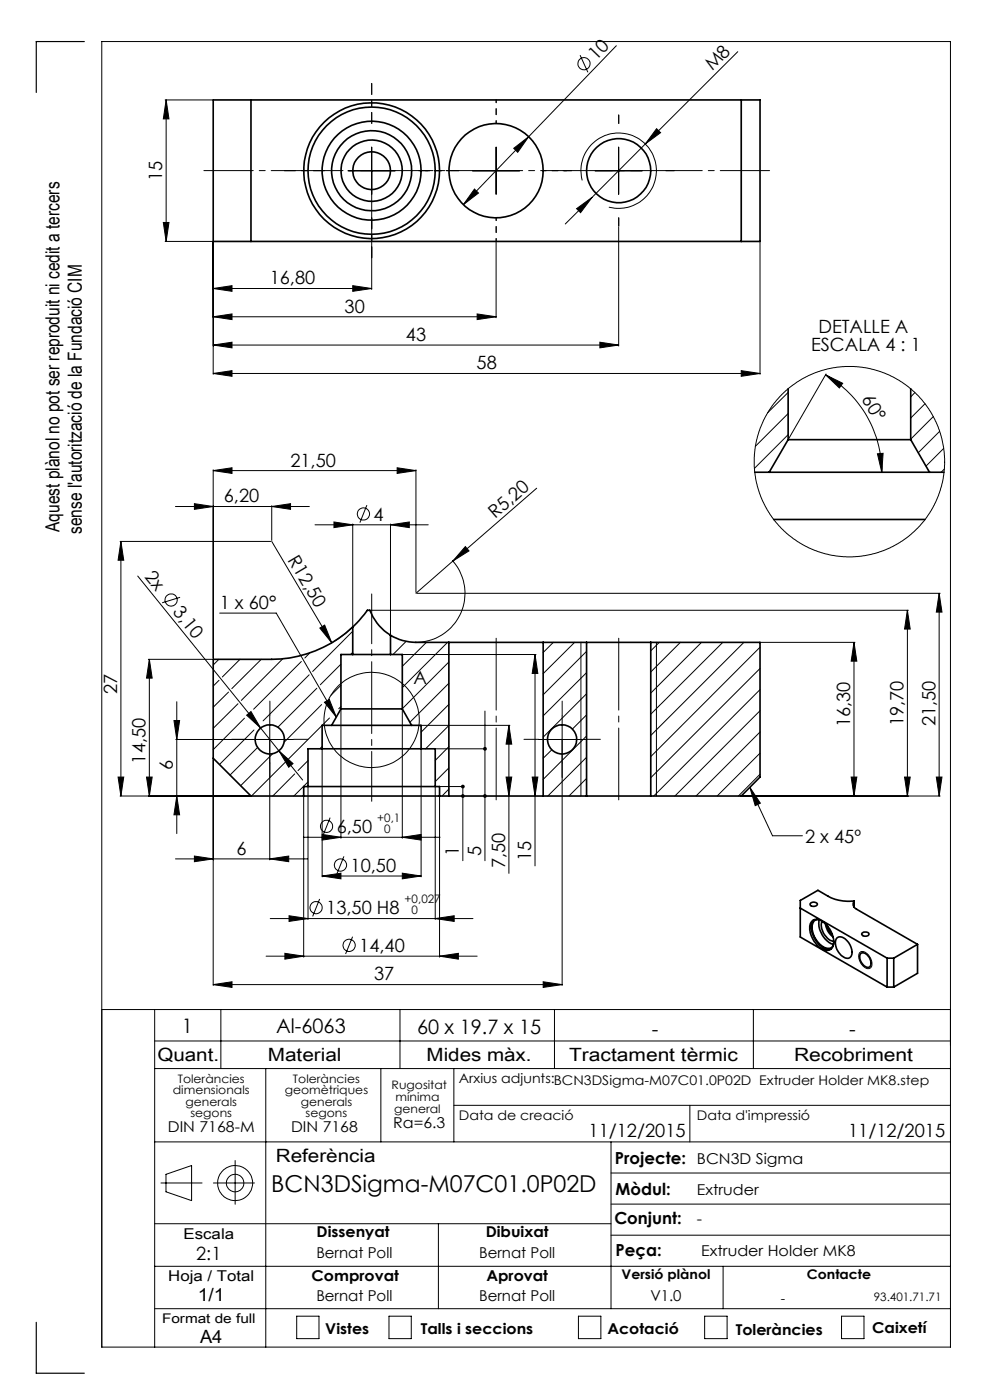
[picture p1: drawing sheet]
<svg xmlns="http://www.w3.org/2000/svg" width="210mm" height="297mm" viewBox="0 0 210 297" stroke-linecap="round" stroke-linejoin="round" font-family="sans-serif">
<g fill="none" stroke="#000" stroke-width=".21">
<path d="M123 11.7l1.7 3.6M130.7 9.7l-32.4 33.7M156.5 11l-30.9 30.9M35 21.2h10M35.2 21.2v30M35.2 21.2l.6 4h-1.2zM73.8 36.2h10M78.8 31.2v30.2M100.2 36.2h10M105.2 31.2v10M109 31.5l3.1-2.5-2.3 3.3zM123.5 38.3a8 8 0 0 1 7.1-10 8 8 0 0 1 8.6 8.7 8 8 0 0 1-10 7"/>
<path d="M126.2 36.2h10M131.2 31.2v10M139.3 27.3l.8 .8-3.2 2.4zM34.6 47.2h1.2l-.6 4zM35 51.2h10M45.2 51.4v28M100.6 40.1l.9 .9-3.2 2.4zM105.2 51.4v16M122.3 44.3l3.3-2.4-2.4 3.2zM125.6 41.9l-5.7 5.6M131.2 48.2v25.2M161.2 51.4v28"/>
<path d="M45.2 61.2l4-.6v1.2zM45.2 67.2l4-.6v1.2zM45.2 73.2l4-.6v1.2zM45.2 79.2l4-.6v1.2zM45.2 61.2h33.6M45.2 67.2h60M45.2 73.2h86M45.2 79.2h116M74.8 60.6l4 .6-4 .6zM101.2 66.6l4 .6-4 .6zM127.2 72.6l4 .6-4 .6zM157.2 78.6l4 .6-4 .6z"/>
<path d="M175.1 79.5l3.7 1.8-.8 1zM175.1 79.5a23.8 23.8 0 0 1 11.9 20.7M175.2 79.3l-7.9 13.8M45.2 99.8l4-.6v1.2zM45.2 99.7v40M45.2 99.8h43M84.2 99.2l4 .6-4 .6zM88.2 99.7v26M167.2 83.3l-4.4 4.3M167.2 87.7l-7 7M167.2 92.2l-7.2 7.2M186.1 96.3l1.2-.1-.3 4z"/>
<path d="M194.1 83.3l-.9 .9M196.2 85.7l-3 3M198 88.4l-4.8 4.8M199.3 91.5l-4.5 4.6M200.2 95.1l-3.8 3.8M200.3 99.5l-.7 .7M25.5 114.9h31.9M25.6 114.9l.6 3.9h-1.2zM25.6 114.9v54M37.2 107.5h28.4M41.2 106.9l4 .6-4 .6zM57.6 107.5l4-.6v1.2z"/>
<path d="M57.6 107.3v7.3M57.6 114.9l12.8 21.5M66.8 111.3h24M70.8 110.7l4 .6-4 .6zM74.8 111.2v21.6M77.8 107.2l-1.5 3.7M82.8 111.3l4-.6v1.2zM82.8 111.2v23.3M96 118.9a10.4 10.4 0 0 1 1.8 11.1 10.4 10.4 0 0 1-9.4 6.3M96.1 119l-7.9 6.9M98.7 116l.8 .9-3.4 2.1zM113.8 103.6l-17.7 15.4"/>
<path d="M29.2 122.2l26.1 32.2M31.5 139.9h13.5M31.7 139.9l.6 4h-1.2zM31.7 139.9v29M38.2 126.7l-3.8 1.2M46.4 139.9l-1.2 1.2M46.6 130.1h12l12.7 22M50.9 139.9l-3.7 3.7M55.4 139.9l-6.2 6.2M60 139.7l-8.8 8.9M65.7 138.5l-1 1.1M67.8 133.2l1.1-.6 1.5 3.8z"/>
<path d="M74.7 133.1a23.5 23.5 0 0 1-4.5 3.4M74.8 133.9l-8.5 8.5M74.8 138.4l-.4 .4M78.7 129.5h114M82.9 134.8l-.1 .1M85.5 138.8h28.2M86.1 136.1l-2.7 2.7M88.4 125.9h111M90.5 136.3l-5.2 5.1M94.9 136.3l-9.6 9.6M113.5 138.8l.6 4.1h-1.2zM113.5 138.8v44.9"/>
<path d="M117.4 136.3l-2.2 2.1M121.9 136.3l-6.7 6.6M123.2 136.3v32.6M124.4 138.2l-9.2 9.2M139.2 136.3v32.6M139.8 136.3l-1.8 1.8M144.3 136.3l-6.3 6.3M148.8 136.3l-10.8 10.7M153.3 136.3l-15.3 15.2M157.8 136.3l-19.8 19.7M161.2 137.3l-23.2 23.2M161.4 136.3h20"/>
<path d="M181.2 136.3l.6 4h-1.2zM181.2 136.3v32.6M192.5 129.5l.6 4h-1.2zM192.5 129.5v39.4M199.2 125.9l.6 4h-1.2zM199.2 125.9v43M36.9 152.9h1.2l-.6 4zM37.5 148.9v27.9M46.5 144.3l-1.3 1.3M48.5 146.8l-3.3 3.2M50.5 149.3l-5.3 5.2M51.9 152.4l-6.7 6.6"/>
<path d="M52.3 151.7l.9-.7 2.1 3.4zM53.9 154.9l-7.3 7.3M54.6 158.6l-5.8 5.8M55.3 154.4l3.9 4.9M57.2 151.9v30.5M57.8 159.9l-6.8 6.8M59.2 159.3l3 2.7-1 .8zM59.2 159.3l5 6.2M62.2 156.9h-24.9M63.9 140.3l-10.1 10.2M65.6 143.2l-9.8 9.7M67.2 146l-8.3 8.3"/>
<path d="M68.2 149.5l-7.9 7.9M68.3 159.1v26.9M68.3 158.4l-.5 .5M68.8 149l1-.6 1.5 3.7zM69.9 152.3l-8.7 8.7M72.3 150.6v27.2M72.3 140.9l-4.4 4.4M72.3 145.4l-2.1 2.1M72.3 149.9l-.4 .5M85.3 150.6v27.2M89.3 159.1v26.9M89.5 153.9h18.7"/>
<path d="M92.5 158.9h10.5M95.2 140.4l-9.9 10M95.2 145l-8.2 8.2M95.2 149.4l-5.9 5.9M95.2 153.9l-4.9 5M95.2 158.4l-2.9 2.9M102.9 150.8v31.8M107.9 153.9v31.4M108 153.9l.5 4h-1.1zM114.2 156.9h10M117.1 159.1l-1.9 1.8M119.2 151.9v57.2"/>
<path d="M124.4 142.7l-9.2 9.2M124.4 147.2l-9.2 9.2M124.4 151.7l-3 3M124.4 156.1l-9.2 9.2M161.2 141.8l-23.2 23.2M161.2 146.3l-22.5 22.6M161.2 150.8l-18 18.1M161.2 155.3l-13.6 13.6M161.2 159.8l-9.1 9.1M25 164.8h1.2l-.6 4.1zM25.5 168.9h27.5M31.1 164.8h1.2l-.6 4.1z"/>
<path d="M37.5 168.9l.6 4h-1.2zM45.2 161.1v48M60.5 161.7l-7.2 7.2M62.5 164.2l-4.6 4.7M64.3 177.6h29M64.4 169v34.1M65.3 167.1v27.9M65.3 161.4l-2.1 2.1M65.3 165.9l-3 3M68.3 177l4 .6-4 .6zM70 173.5l-1.5 3.7M85.3 177.6l4-.6v1.2z"/>
<path d="M92.3 167.1v27.9M92.5 166.9h5.9M93.2 169v34.1M95.2 162.9l-2.9 2.9M95.2 167.4l-1.4 1.5M98.2 166.9v15.7M107.4 164.8h1.1l-.5 4.1zM112.9 164.8h1.2l-.6 4.1zM124.4 160.7l-8.2 8.2M124.4 165.1l-3.7 3.8M157.4 168.9h42M159.1 167l2.2 3.4-1.1 .5z"/>
<path d="M159.1 167l4.8 10.3h6.3M161.2 164.2l-4.6 4.7M180.6 164.8h1.2l-.6 4.1zM191.9 164.8h1.2l-.6 4.1zM198.6 164.8h1.2l-.6 4.1zM37.2 182.2h28M41.2 181.6l4 .6-4 .6zM57.2 182.2l4-.6v1.2zM57.3 194.9h43M61.3 194.3l4 .6-4 .6zM67.8 190.7l-1.5 3.7M68.3 185.8l4-.6v1.2z"/>
<path d="M68.3 185.8h21M73 181.7l-1.5 3.6M74.8 198.7l-1.5 3.7M85.3 185.2l4 .6-4 .6zM92.3 194.9l4-.6v1.2zM21.6 214.2h180M32.8 214.2v71.6M45.2 208.9l4-.6v1.2zM45.2 208.9h74M46.8 214.2v12.5M56.4 202.8h44.8M60.4 202.2l4 .6-4 .7z"/>
<path d="M84.8 214.2v12.5M93.2 202.8l4-.6v1.3zM115.2 208.3l4 .6-4 .6zM117.6 214.2v12.5M159.8 214.2v12.5M182.4 202.1a1.17 1.17 0 0 1 1.7 .4 2.31 2.31 0 0 1 .6 2.8 1.53 1.53 0 0 1-2.1-.9l-.4-1.1v-.8zM32.8 220.8h168.8M32.8 226.7h168.8M56.4 226.7v59.1M80.8 226.7v15.5M96.3 226.7v15.5M96.3 234.5h105.3"/>
<path d="M146.3 234.5v7.7M32.8 259.6h96.8M32.8 242.2h168.8M34.1 251h8.8M35.2 249.1l5.4-1.8v7.4l-5.4-1.9zM45.3 251h8.7M49.9 246.2v9.3M93 259.6v18M129.6 242.2v35.4M129.6 255.4h72M129.6 248.8h72M32.8 277.6h168.8"/>
<path d="M32.8 268.6h168.8M62.9 279.2h4.8v4.8h-4.8zM82.5 279.2h4.7v4.8h-4.7zM122.7 279.2h4.8v4.8h-4.8zM129.6 262h72M149.5 279.2h4.7v4.8h-4.7zM153.4 268.6v9M178.5 279.2h4.8v4.8h-4.8zM21.6 285.8h180v-277h-180v277"/>
<circle cx="123.9" cy="13.5" r="1.29"/>
<circle cx="180.2" cy="97.9" r="20.2"/>
<circle cx="77.1" cy="109.1" r="1.3"/>
<circle cx="36.3" cy="127.3" r="1.3"/>
<circle cx="78.8" cy="152.7" r="10.1"/>
<circle cx="69.3" cy="175.3" r="1.29"/>
<circle cx="67" cy="192.5" r="1.29"/>
<circle cx="72.2" cy="183.5" r="1.29"/>
<circle cx="74.1" cy="200.6" r="1.3"/>
<circle cx="49.9" cy="251" r="3.7"/>
<circle cx="49.9" cy="251" r="1.86"/>
</g>
<path d="M43.2 36.2h120" fill="none" stroke="#000" stroke-width=".21" stroke-dasharray="15.2 1.3 1.3 1.3" stroke-dashoffset="4.8"/>
<path d="M105.2 170.8v-36.6M131.2 170.8v-36.6" fill="none" stroke="#000" stroke-width=".21" stroke-dasharray="15.2 1.3 1.3 1.3" stroke-dashoffset="-1.2"/>
<path d="M78.8 170v-44" fill="none" stroke="#000" stroke-width=".21" stroke-dasharray="15.2 1.3 1.3 1.3" stroke-dashoffset="4.7"/>
<path d="M17.9 8.8h-10.2v10.8M7.7 280.5v10.8h10.2" fill="none" stroke="#000" stroke-width=".25"/>
<path d="M68.8 36.2h-8.5M78.8 26.2v-8.5M88.8 36.2h8.5M78.8 46.2v8.5" fill="none" stroke="#000" stroke-width=".21" stroke-dasharray="15.2 1.3 1.3 1.3" stroke-dashoffset="12.9"/>
<path d="M121.2 36.2h-1.8M131.2 26.2v-1.8M141.2 36.2h1.8M131.2 46.2v1.8M52.2 156.8h-3.1M57.2 151.8v-3.1M62.2 156.8h3.1M114.2 156.8h-3.1M119.2 151.8v-3.1M124.2 156.8h3.1M57.2 161.8v3.1M119.2 161.8v3.1" fill="none" stroke="#000" stroke-width=".21" stroke-dasharray="15.2 1.3 1.3 1.3"/>
<path d="M95.2 36.2h-5M105.2 26.2v-5M115.2 36.2h5M105.2 46.2v5" fill="none" stroke="#000" stroke-width=".21" stroke-dasharray="15.2 1.3 1.3 1.3" stroke-dashoffset="14.6"/>
<g fill="#000">
<path d="M98.7 116l.8 .9-3.4 2.1zM67.8 133.2l1.1-.6 1.5 3.8zM159.1 167l2.2 3.4-1.1 .5z"/>
<path d="M34.6 47.2h1.2l-.6 4zM35.2 21.2l.6 4h-1.2zM102.6 168.6a.4 .4 0 0 0 .1 .6 .4 .4 0 0 0 .6-.3 .4 .4 0 0 0-.4-.5v.5v-.5zM102.6 158.6l-.1 .4 .4 .3v-.4v.4a.41 .41 0 0 0 .3-.6 .41 .41 0 0 0-.6-.1zM107.4 164.8h1.1l-.5 4.1zM108 153.9l.5 4h-1.1zM112.9 164.8h1.2l-.6 4.1zM113.5 138.8l.6 4.1h-1.2zM97.9 168.6l-.1 .2a.38 .38 0 0 0 .4 .5v-.4v.4a.39 .39 0 0 0 .3-.6 .39 .39 0 0 0-.6-.1zM97.9 166.5a.39 .39 0 0 0 0 .7 .39 .39 0 0 0 .6-.2 .39 .39 0 0 0-.3-.5v.4v-.4z"/>
<path d="M100.6 40.1l-2.3 3.3 3.2-2.4zM109 31.5l.8 .8 2.3-3.3z"/>
<path d="M122.3 44.3l.9 .8 2.4-3.2zM139.3 27.3l-2.4 3.2 3.2-2.4z"/>
<path d="M45.2 61.2l4-.6v1.2zM74.8 60.6l4 .6-4 .6zM45.2 67.2l4-.6v1.2zM101.2 66.6l4 .6-4 .6zM45.2 73.2l4-.6v1.2zM127.2 72.6l4 .6-4 .6zM45.2 79.2l4-.6v1.2zM157.2 78.6l4 .6-4 .6zM61.3 194.3l4 .6-4 .6zM92.3 194.9l4-.6v1.2zM68.3 177l4 .6-4 .6zM85.3 177.6l4-.6v1.2zM68.3 185.8l4-.6v1.2zM85.3 185.2l4 .6-4 .6zM45.2 99.8l4-.6v1.2zM84.2 99.2l4 .6-4 .6zM41.2 106.9l4 .6-4 .6zM57.6 107.5l4-.6v1.2zM41.2 181.6l4 .6-4 .6zM57.2 182.2l4-.6v1.2zM45.2 208.9l4-.6v1.2zM115.2 208.3l4 .6-4 .6zM70.8 110.7l4 .6-4 .6zM82.8 111.3l4-.6v1.2zM68.8 149l1-.6 1.5 3.7zM60.4 202.2l4 .6-4 .7zM93.2 202.8l4-.6v1.3z"/>
<path d="M186.1 96.3l1.2-.1-.3 4zM175.1 79.5l3.7 1.8-.8 1z"/>
<path d="M192.5 129.5l.6 4h-1.2zM191.9 164.8h1.2l-.6 4.1zM199.2 125.9l.6 4h-1.2zM198.6 164.8h1.2l-.6 4.1zM25.6 114.9l.6 3.9h-1.2zM25 164.8h1.2l-.6 4.1zM31.7 139.9l.6 4h-1.2zM31.1 164.8h1.2l-.6 4.1zM181.2 136.3l.6 4h-1.2zM180.6 164.8h1.2l-.6 4.1zM36.9 152.9h1.2l-.6 4zM37.5 168.9l.6 4h-1.2z"/>
<path d="M59.2 159.3l2 3.5 1-.8zM52.3 151.7l3 2.7-2.1-3.4z"/>
</g>
<g fill="none" stroke="#000" stroke-width=".35">
<path d="M45.2 21.2h116v30h-116zM53.2 21.2v30M157.2 21.2v30M167.2 93.3h26M167.2 82.5v10.8M167.2 93.3l-4 6.9M193.2 93.3l4 6.9M193.2 82.5v10.8M160.1 100.2h3.1M163.2 100.2h34M164.1 110.2h32.1M197.2 100.2h3"/>
<path d="M74.8 133l1.4-1.4 1.7-2.1h.5a11.4 11.4 0 0 0 4.4 5.3M74.8 138.8h8M74.8 133a25.1 25.1 0 0 1-17.2 6.9h-12.4v21l8 8h11.2M74.8 133v5.8M74.8 138.8h-2.5v11.6M82.8 134.8a10.5 10.5 0 0 0 5.4 1.5h7M82.8 134.8v4M82.8 138.8h2.5v11.6M95.2 136.3h20M95.2 136.3v32.6M115.2 136.3h9.2M115.2 136.3v32.6"/>
<path d="M124.4 136.3h13.6M124.4 136.3v32.6M138 136.3h23.2v28.5l-4 4.1h-19.2M138 136.3v32.6M68.3 158.9h21M68.3 158.9h-3v8M70.3 153.9h17M70.3 153.9h-2v5M72.3 150.4h13M72.3 150.4l-2 3.5M85.3 150.4l2 3.5M87.3 153.9h2v5"/>
<path d="M89.3 158.9h3v8M64.4 168.9h28.8M65.3 166.9h27M65.3 166.9h-.9v2M92.3 166.9h.9v2M93.2 168.9h2M95.2 168.9h20M115.2 168.9h9.2M124.4 168.9h13.6M169.8 192.6l18.4 10.7M172 191.6l.6-.2a.46 .46 0 0 1 .6 .1 .46 .46 0 0 1 0 .6l-.3 .1a.74 .74 0 0 1-1.1-.5zM172.4 195.3a2.42 2.42 0 0 1 3 1 4.4 4.4 0 0 1 1.1 4.9 1.84 1.84 0 0 1-2.7-.3 5 5 0 0 1-1.8-5.1z"/>
<path d="M172.7 195.1a3.2 3.2 0 0 0 0 3.8 3.7 3.7 0 0 0 3.4 2.5l.2-.1M173.4 195a1.79 1.79 0 0 0-1 2.6 4.6 4.6 0 0 0 3.2 3.6l.6-.1 .5-.3M173.8 195.2a4.8 4.8 0 0 0 3 5.1M174.4 195.4a3.5 3.5 0 0 0 2.4 4.3M175.1 196l.1 .6a4.3 4.3 0 0 0 1.5 2.2M175.5 196.4l.4 1 .6 .8M177.5 199a1.66 1.66 0 0 1 2.4 .8 2.46 2.46 0 0 1 .3 3.4 2.46 2.46 0 0 1-2.7-1.8l-.1-.2a2.2 2.2 0 0 1 .1-2.2zM181.2 191.2h-.5a8.9 8.9 0 0 1-5-1.1l-2.2-1.2-3.7 2.1v7.8l18.4 10.6M181.2 191.2a1.09 1.09 0 0 0 .5 1.7l12.9 7.4M181.2 191.2v1.3M182.8 198l.7-.3a.53 .53 0 0 1 .6 .1 .53 .53 0 0 1 .1 .6l-.6 .2a.55 .55 0 0 1-.8-.6zM182.5 202.3a1.16 1.16 0 0 1 1.8 .6 1.48 1.48 0 0 1 0 2.3 2.16 2.16 0 0 1-1.8-2.9z"/>
<path d="M188.2 203.3h1.4M188.2 209.4h1.4M188.2 203.3v6.1M189.6 203.3v6.1M194.6 200.3l-5 3M194.6 200.3v6.2l-5 2.9"/>
<circle cx="78.8" cy="36.2" r="8.5"/>
<circle cx="78.8" cy="36.2" r="13.5"/>
<circle cx="78.8" cy="36.2" r="4"/>
<circle cx="78.8" cy="36.2" r="6.5"/>
<circle cx="78.8" cy="36.2" r="10.5"/>
<circle cx="78.8" cy="36.2" r="14.4"/>
<circle cx="105.2" cy="36.2" r="10"/>
<circle cx="131.2" cy="36.2" r="6.8"/>
<circle cx="57.2" cy="156.9" r="3.1"/>
<circle cx="119.2" cy="156.9" r="3.1"/>
</g>
<text font-size="4.9" x="57.5" y="253">BCN3DSigma-M07C01.0P02D</text>
<g font-size="4.2">
<text x="38.6" y="219">1</text>
<text x="58.6" y="219.2">Al-6063</text>
<text x="88.5" y="219.4">60 x 19.7 x 15</text>
<text x="138.3" y="219.7">-</text>
<text x="180.1" y="219.7">-</text>
</g>
<g font-size="4.1">
<text x="12.6" y="112.8" transform="rotate(-90 12.6 112.8)">Aquest plànol no pot ser reproduit ni cedit a tercers</text>
<text x="17.4" y="113.3" transform="rotate(-90 17.4 113.3)">sense l'autorització de la Fundació CIM</text>
</g>
<g font-size="3.9">
<text x="126.4" y="13" transform="rotate(-46 126.4 13)">10</text>
<text x="151.1" y="15.2" transform="rotate(-45 151.1 15.2)">M8</text>
<text x="34.4" y="38.3" transform="rotate(-90 34.4 38.3)">15</text>
<text x="57.2" y="60.4">16,80</text>
<text x="73.1" y="66.4">30</text>
<text x="173.6" y="70.7">DETALLE A</text>
<text x="86.1" y="72.4">43</text>
<text x="172" y="74.5">ESCALA 4 : 1</text>
<text x="101.1" y="78.4">58</text>
<text x="182.7" y="84.7" transform="rotate(58 182.7 84.7)">60°</text>
<text x="61.6" y="99">21,50</text>
<text x="47.5" y="106.6">6,20</text>
<text x="79.2" y="110.5">4</text>
<text x="105.1" y="110.1" transform="rotate(-41 105.1 110.1)">R5,20</text>
<text x="60.9" y="118.8" transform="rotate(59 60.9 118.8)">R12,50</text>
<text x="30.6" y="122.5" transform="rotate(51 30.6 122.5)">2x</text>
<text x="36.5" y="129.9" transform="rotate(51 36.5 129.9)">3,10</text>
<text x="46.6" y="129.2">1 x 60°</text>
<text x="24.8" y="147.2" transform="rotate(-90 24.8 147.2)">27</text>
<text x="87.7" y="145.1">A</text>
<text x="180.3" y="154.2" transform="rotate(-90 180.3 154.2)">16,30</text>
<text x="191.7" y="154.1" transform="rotate(-90 191.7 154.1)">19,70</text>
<text x="198.4" y="154.1" transform="rotate(-90 198.4 154.1)">21,50</text>
<text x="30.8" y="162" transform="rotate(-90 30.8 162)">14,50</text>
<text x="36.7" y="163.3" transform="rotate(-90 36.7 163.3)">6</text>
<text x="71.4" y="176.8">6,50</text>
<text x="170.8" y="178.9">2 x 45º</text>
<text x="50.2" y="181.3">6</text>
<text x="74.4" y="185">10,50</text>
<text x="97.3" y="181.5" transform="rotate(-90 97.3 181.5)">1</text>
<text x="102" y="181.5" transform="rotate(-90 102 181.5)">5</text>
<text x="107.1" y="184.2" transform="rotate(-90 107.1 184.2)">7,50</text>
<text x="112.7" y="182.6" transform="rotate(-90 112.7 182.6)">15</text>
<text x="69.2" y="194">13,50 H8</text>
<text x="76.2" y="202">14,40</text>
<text x="79.4" y="208">37</text>
<text x="33.4" y="225">Quant.</text>
<text x="56.8" y="225">Material</text>
<text x="90.5" y="225">Mides màx.</text>
<text x="120.7" y="225">Tractament tèrmic</text>
<text x="168.4" y="225">Recobriment</text>
<text x="124.8" y="241.3">11/12/2015</text>
<text x="179.9" y="241.3">11/12/2015</text>
<text x="58.5" y="246.5">Referència</text>
<text x="41.6" y="267.2">2:1</text>
<text x="41.9" y="276.1">1/1</text>
<text x="42.4" y="284.9">A4</text>
</g>
<g font-size="3.5">
<text x="130.5" y="246.8">Projecte:</text>
<text x="130.6" y="253.4">Mòdul:</text>
<text x="130.3" y="259.8">Conjunt:</text>
<text x="130.6" y="266.4">Peça:</text>
</g>
<g font-size="3.2">
<text x="83.4" y="239.3">Ra=6.3</text>
<text x="35.6" y="240.1">DIN 7168-M</text>
<text x="61.7" y="240.1">DIN 7168</text>
<text x="147.8" y="246.8">BCN3D Sigma</text>
<text x="147.8" y="253.4">Extruder</text>
<text x="38.9" y="262.9">Escala</text>
<text x="67.2" y="262.5">Dissenyat</text>
<text x="103" y="262.5">Dibuixat</text>
<text x="147.8" y="259.8">-</text>
<text x="67.1" y="266.8">Bernat Poll</text>
<text x="101.6" y="266.8">Bernat Poll</text>
<text x="148.8" y="266.4">Extruder Holder MK8</text>
<text x="35.7" y="271.7">Hoja / Total</text>
<text x="66.1" y="271.7">Comprovat</text>
<text x="103.2" y="271.7">Aprovat</text>
<text x="67.1" y="276.1">Bernat Poll</text>
<text x="101.6" y="276.1">Bernat Poll</text>
<text x="138" y="276.1">V1.0</text>
<text x="69" y="283.1">Vistes</text>
<text x="89.3" y="283.1">Talls i seccions</text>
<text x="128.8" y="283.1">Acotació</text>
<text x="156.1" y="283.2">Toleràncies</text>
<text x="185" y="282.8">Caixetí</text>
</g>
<g font-size="2.8">
<text x="97.3" y="229.6">Arxius adjunts:BCN3DSigma-M07C01.0P02D Extruder Holder MK8.step</text>
<text x="97.3" y="237.7">Data de creació</text>
<text x="147.8" y="237.7">Data d'impressió</text>
<text x="131.8" y="271.4">Versió plànol</text>
<text x="171.2" y="271.4">Contacte</text>
<text x="34.4" y="280.7">Format de full</text>
<text x="165.6" y="276.3">-</text>
</g>
<g font-size="2.5">
<text x="80" y="174.3">+0,1</text>
<text x="81.5" y="176.7">0</text>
<text x="85.8" y="191.5">+0,027</text>
<text x="87.3" y="194">0</text>
<text x="36.7" y="232.1">dimensionals</text>
<text x="37.7" y="229.6">Toleràncies</text>
<text x="60.4" y="232.1">geomètriques</text>
<text x="62.1" y="229.6">Toleràncies</text>
<text x="83.1" y="231">Rugositat</text>
<text x="83.9" y="233.5">mínima</text>
<text x="39.4" y="234.6">generals</text>
<text x="40.4" y="237.1">segons</text>
<text x="63.8" y="234.6">generals</text>
<text x="64.8" y="237.1">segons</text>
<text x="83.6" y="236.2">general</text>
<text x="185.4" y="276.1">93.401.71.71</text>
</g>
</svg>
